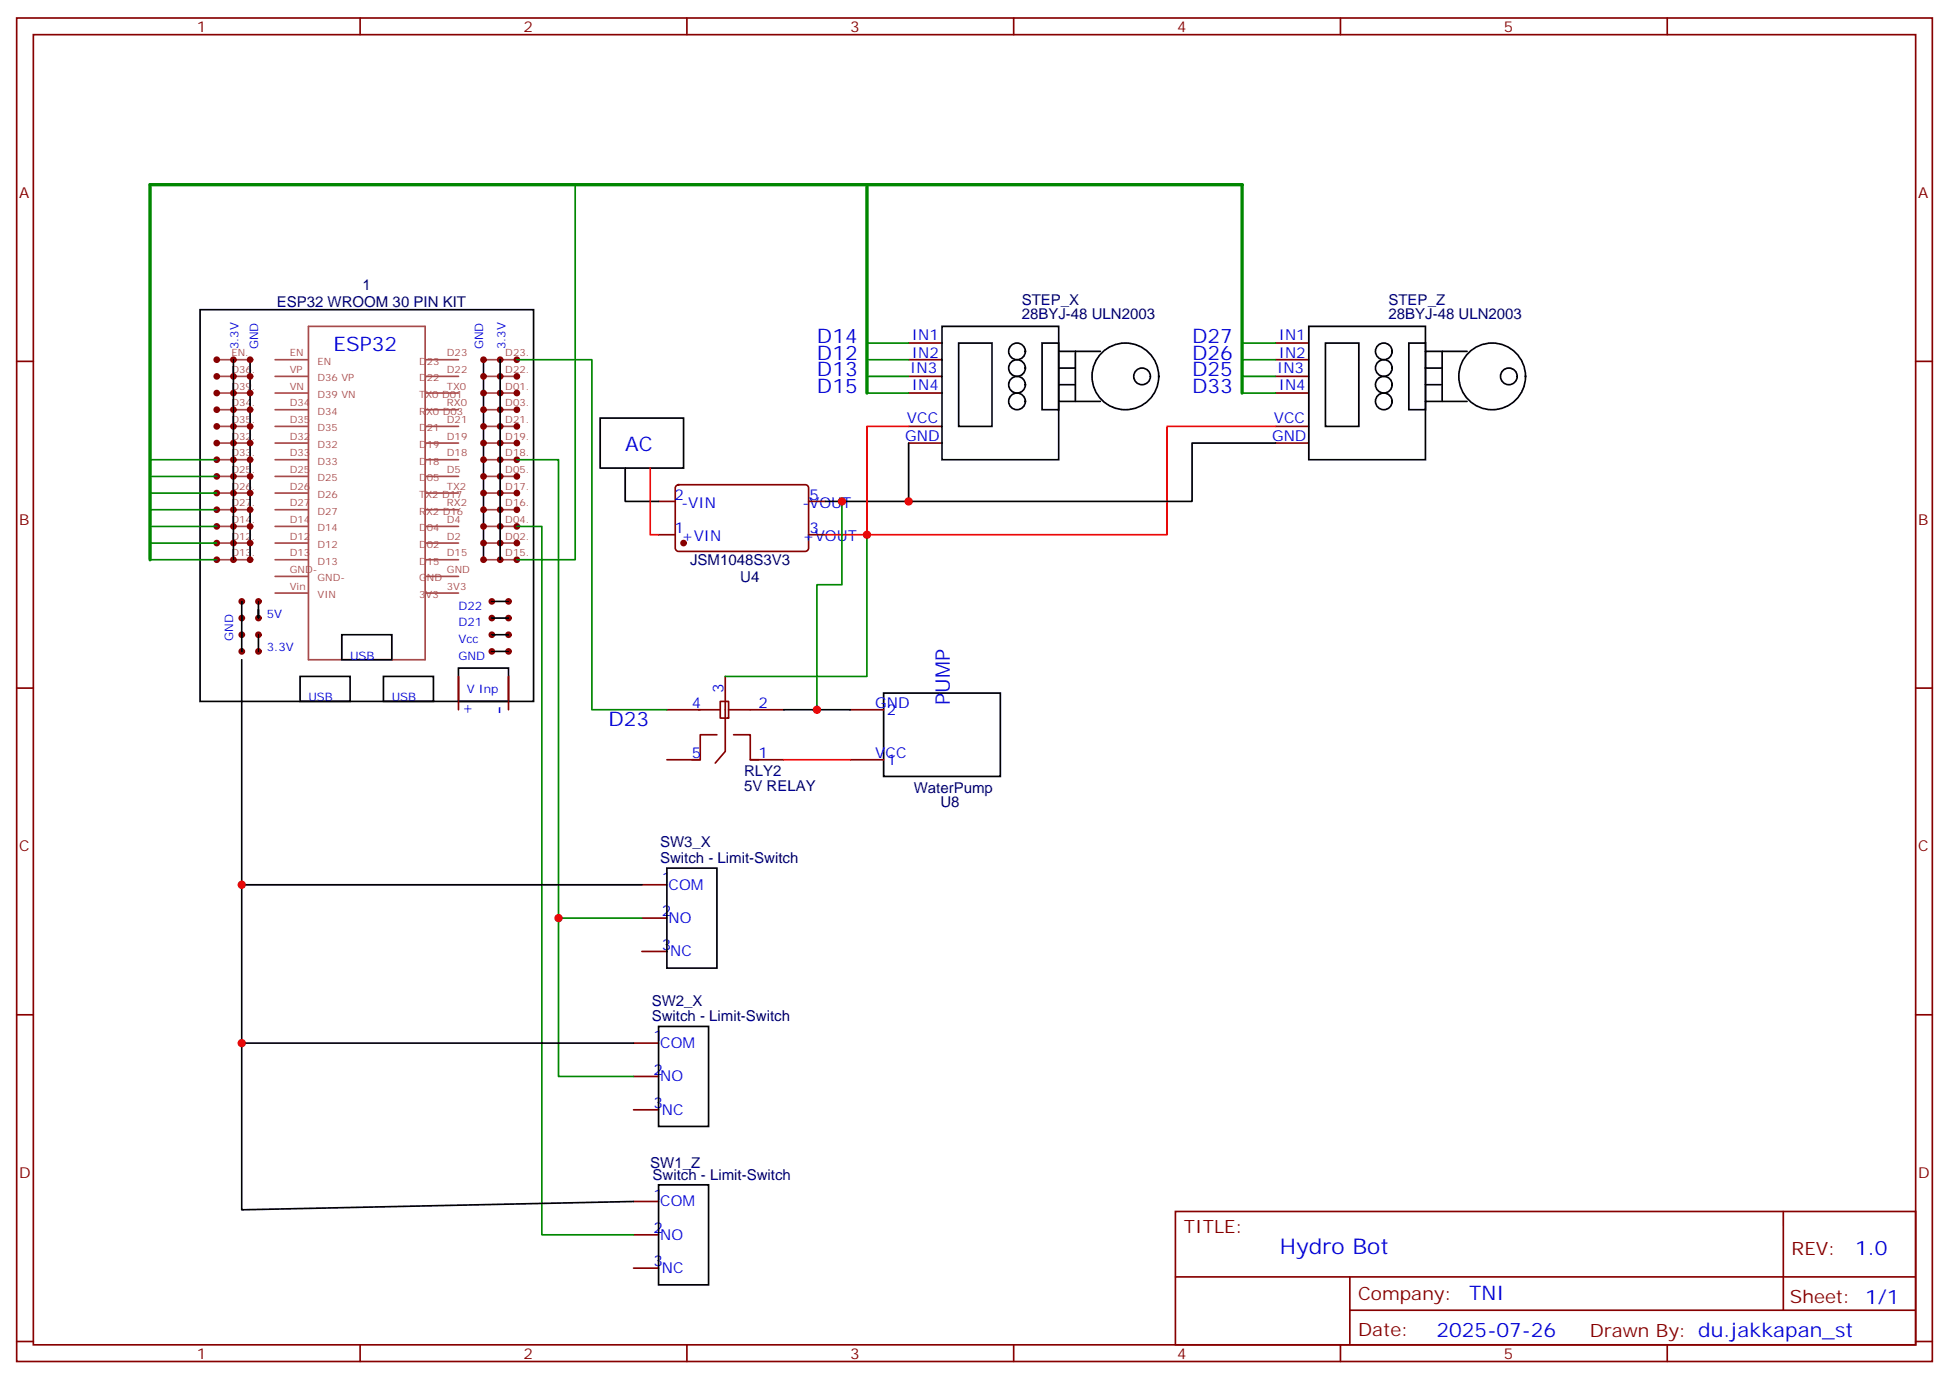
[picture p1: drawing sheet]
<svg xmlns="http://www.w3.org/2000/svg" width="412mm" height="292mm" viewBox="0 0 412 292" stroke-linecap="round" stroke-linejoin="round" font-family="sans-serif">
<g fill="none" stroke="#870000" stroke-width=".35">
<path d="M3.5 3.8h405.4v284.3h-405.4zM7.1 7.3h398.2v277.3h-398.2zM76.2 3.8v3.5M145.3 3.8v3.5M214.5 3.8v3.5M283.6 3.8v3.5M352.8 3.8v3.5M3.5 76.5h3.6M192.3 72.6h7M192.3 76.1h7M192.3 79.7h7M269.9 72.6h7"/>
<path d="M269.9 76.1h7M269.9 79.7h7M405.3 76.5h3.6M192.3 83.2h7M192.3 90.2h7M192.3 93.8h7M269.9 83.2h7M269.9 90.2h7M269.9 93.8h7M139.3 113.2h3.6M139.3 106.1h3.6M143.1 102.8l.5-.2h26.8a.71 .71 0 0 1 .7 .7v12.7a.76 .76 0 0 1-.7 .7h-26.8a.76 .76 0 0 1-.7-.7v-12.7z"/>
<path d="M171.1 113.2h3.5M171.1 106.1h3.5M3.5 145.6h3.6M97 143.2v7M107.6 143.2v7M141.1 150.2h11.3M151.7 155.5h-3.5v5.3h-1.8M152.4 148.4h1.8v3.6h-1.8zM153.5 143.2v15.8l-2.2 2.5M154.2 150.2h11.6M155.2 155.5h3.5v5.3h1.8M179.9 150.2h7.1"/>
<path d="M405.3 145.6h3.6M141.1 160.8h7.1M158.7 160.8h7.1M179.9 160.8h7.1M135.8 187.3h5.3M135.8 194.3h5.3M3.5 214.8h3.6M135.8 201.4h5.3M405.3 214.8h3.6M134.1 220.8h5.2M134.1 227.8h5.2M134.1 234.9h5.2"/>
<path d="M134.1 254.3h5.2M248.7 256.4h156.6v28.2h-156.6zM377.3 256.4v20.9M134.1 261.3h5.2M134.1 268.4h5.2M248.7 270.2h156.5M285.6 277.3h119.6M285.6 270.2v14.2M3.5 283.9h3.6M76.2 284.6v3.5M145.3 284.6v3.5M214.5 284.6v3.5"/>
<path d="M283.6 284.6v3.5M352.8 284.6v3.5M405.3 283.9h3.6"/>
</g>
<g fill="none" stroke="#a64a4a" stroke-width=".35">
<path d="M45.9 79.7h6.9M45.9 76.1h6.9M58.2 79.7h7M58.2 76.1h7M65.3 69.1h24.7v70.5h-24.7zM90.1 79.7h6.9M90.1 76.1h6.9M102.4 79.7h7M102.4 76.1h7M45.9 97.3h6.9M45.9 93.8h6.9M45.9 90.2h6.9"/>
<path d="M45.9 86.7h6.9M45.9 83.2h6.9M58.2 97.3h7M58.2 93.8h7M58.2 90.2h7M58.2 86.7h7M58.2 83.2h7M90.1 97.3h6.9M90.1 93.8h6.9M90.1 90.2h6.9M90.1 86.7h6.9M90.1 83.2h6.9"/>
<path d="M102.4 97.3h7M102.4 93.8h7M102.4 90.2h7M102.4 86.7h7M102.4 83.2h7M45.9 118.5h6.9M45.9 114.9h6.9M45.9 111.4h6.9M45.9 107.9h6.9M45.9 104.4h6.9M45.9 100.8h6.9M58.2 118.5h7"/>
<path d="M58.2 114.9h7M58.2 111.4h7M58.2 107.9h7M58.2 104.4h7M58.2 100.8h7M90.1 118.5h6.9M90.1 114.9h6.9M90.1 111.4h6.9M90.1 107.9h6.9M90.1 104.4h6.9M90.1 100.8h6.9M102.4 118.5h7"/>
<path d="M102.4 114.9h7M102.4 111.4h7M102.4 107.9h7M102.4 104.4h7M102.4 100.8h7M58.2 125.5h7M58.2 122h7M90.1 125.5h6.9M90.1 122h6.9"/>
</g>
<g fill="none" stroke="#000" stroke-width=".35">
<path d="M42.3 65.5h70.6v82.9h-70.6zM49.4 76.1v42.4M52.9 76.1v42.4M102.3 76.1v42.4M105.8 76.1v42.4M199.3 69.1h24.7v28.2h-24.7zM202.8 72.6h7.1v17.6h-7.1zM220.5 72.6h3.5v14.1h-3.5zM224 74.4h8.8M224 77.9h3.5M227.5 74.4v10.5M276.9 69.1h24.7v28.2h-24.7z"/>
<path d="M280.5 72.6h7v17.6h-7zM298.1 72.6h3.5v14.1h-3.5zM301.6 74.4h8.8M301.6 77.9h3.6M305.2 74.4v10.5M127 88.5h17.6v10.6h-17.6zM132.3 99.1v7h7M192.3 93.8v12.3M224 81.4h3.5M224 84.9h8.8M269.9 93.8h-17.7v12.3h-77.6M301.6 81.4h3.6"/>
<path d="M301.6 84.9h8.8M51.2 139.6v116.4l82.9-1.7M51.2 127.3v10.6M54.7 127.3v3.5v-1.8M54.7 134.3v3.6M72.3 134.3h10.6v5.3h-10.6zM104.1 127.3h3.5M104.1 130.8h3.5M104.1 134.3h3.5M104.1 137.9h3.5M63.5 143.2h10.6v5.2h-10.6zM81.1 143.2h10.6v5.2h-10.6z"/>
<path d="M97 141.4h10.6v7h-10.6zM165.8 150.2h14.1M187 146.7h24.7v17.6h-24.7zM51.2 187.3h84.6M141.1 183.7h10.6v21.2h-10.6zM139.3 217.2h10.6v21.2h-10.6zM51.2 220.8h82.9M139.3 250.8h10.6v21.1h-10.6z"/>
<circle cx="215.2" cy="74.4" r="1.76"/>
<circle cx="215.2" cy="77.9" r="1.76"/>
<circle cx="238.1" cy="79.7" r="7.1"/>
<circle cx="241.7" cy="79.7" r="1.76"/>
<circle cx="292.8" cy="77.9" r="1.76"/>
<circle cx="292.8" cy="74.4" r="1.76"/>
<circle cx="315.7" cy="79.7" r="7.1"/>
<circle cx="319.3" cy="79.7" r="1.76"/>
<circle cx="215.2" cy="84.9" r="1.76"/>
<circle cx="215.2" cy="81.4" r="1.76"/>
<circle cx="292.8" cy="81.4" r="1.76"/>
<circle cx="292.8" cy="84.9" r="1.76"/>
</g>
<g fill="#870000" stroke="#870000" stroke-width=".35">
<circle cx="51.2" cy="127.3" r=".53"/>
<circle cx="51.2" cy="130.8" r=".53"/>
<circle cx="51.2" cy="134.3" r=".53"/>
<circle cx="51.2" cy="137.9" r=".53"/>
<circle cx="54.7" cy="137.9" r=".53"/>
<circle cx="54.7" cy="134.3" r=".53"/>
<circle cx="54.7" cy="130.8" r=".53"/>
<circle cx="54.7" cy="127.3" r=".53"/>
<circle cx="49.4" cy="86.7" r=".53"/>
<circle cx="49.4" cy="83.2" r=".53"/>
<circle cx="49.4" cy="79.7" r=".53"/>
<circle cx="49.4" cy="76.1" r=".53"/>
<circle cx="49.4" cy="90.2" r=".53"/>
<circle cx="49.4" cy="93.8" r=".53"/>
<circle cx="49.4" cy="97.3" r=".53"/>
<circle cx="49.4" cy="100.8" r=".53"/>
<circle cx="49.4" cy="104.4" r=".53"/>
<circle cx="49.4" cy="107.9" r=".53"/>
<circle cx="49.4" cy="111.4" r=".53"/>
<circle cx="49.4" cy="114.9" r=".53"/>
<circle cx="49.4" cy="118.5" r=".53"/>
<circle cx="52.9" cy="118.5" r=".53"/>
<circle cx="52.9" cy="114.9" r=".53"/>
<circle cx="52.9" cy="111.4" r=".53"/>
<circle cx="52.9" cy="107.9" r=".53"/>
<circle cx="52.9" cy="104.4" r=".53"/>
<circle cx="52.9" cy="100.8" r=".53"/>
<circle cx="52.9" cy="97.3" r=".53"/>
<circle cx="52.9" cy="93.8" r=".53"/>
<circle cx="52.9" cy="90.2" r=".53"/>
<circle cx="52.9" cy="76.1" r=".53"/>
<circle cx="52.9" cy="79.7" r=".53"/>
<circle cx="52.9" cy="83.2" r=".53"/>
<circle cx="52.9" cy="86.7" r=".53"/>
<circle cx="105.8" cy="86.7" r=".53"/>
<circle cx="105.8" cy="83.2" r=".53"/>
<circle cx="105.8" cy="79.7" r=".53"/>
<circle cx="105.8" cy="76.1" r=".53"/>
<circle cx="105.8" cy="90.2" r=".53"/>
<circle cx="105.8" cy="93.8" r=".53"/>
<circle cx="105.8" cy="97.3" r=".53"/>
<circle cx="105.8" cy="100.8" r=".53"/>
<circle cx="105.8" cy="104.4" r=".53"/>
<circle cx="105.8" cy="107.9" r=".53"/>
<circle cx="105.8" cy="111.4" r=".53"/>
<circle cx="105.8" cy="114.9" r=".53"/>
<circle cx="105.8" cy="118.5" r=".53"/>
<circle cx="102.3" cy="118.5" r=".53"/>
<circle cx="102.3" cy="114.9" r=".53"/>
<circle cx="102.3" cy="111.4" r=".53"/>
<circle cx="102.3" cy="107.9" r=".53"/>
<circle cx="102.3" cy="104.4" r=".53"/>
<circle cx="102.3" cy="100.8" r=".53"/>
<circle cx="102.3" cy="97.3" r=".53"/>
<circle cx="102.3" cy="93.8" r=".53"/>
<circle cx="102.3" cy="90.2" r=".53"/>
<circle cx="102.3" cy="76.1" r=".53"/>
<circle cx="102.3" cy="79.7" r=".53"/>
<circle cx="102.3" cy="83.2" r=".53"/>
<circle cx="102.3" cy="86.7" r=".53"/>
<circle cx="107.6" cy="127.3" r=".53"/>
<circle cx="107.6" cy="130.8" r=".53"/>
<circle cx="107.6" cy="134.3" r=".53"/>
<circle cx="107.6" cy="137.9" r=".53"/>
<circle cx="104.1" cy="137.9" r=".53"/>
<circle cx="104.1" cy="134.3" r=".53"/>
<circle cx="104.1" cy="130.8" r=".53"/>
<circle cx="104.1" cy="127.3" r=".53"/>
<circle cx="45.9" cy="76.1" r=".53"/>
<circle cx="45.9" cy="79.7" r=".53"/>
<circle cx="45.9" cy="83.2" r=".53"/>
<circle cx="45.9" cy="100.8" r=".53"/>
<circle cx="45.9" cy="97.3" r=".53"/>
<circle cx="45.9" cy="93.8" r=".53"/>
<circle cx="45.9" cy="90.2" r=".53"/>
<circle cx="45.9" cy="86.7" r=".53"/>
<circle cx="45.9" cy="104.4" r=".53"/>
<circle cx="45.9" cy="107.9" r=".53"/>
<circle cx="45.9" cy="111.4" r=".53"/>
<circle cx="45.9" cy="114.9" r=".53"/>
<circle cx="45.9" cy="118.5" r=".53"/>
<circle cx="109.4" cy="76.1" r=".53"/>
<circle cx="109.4" cy="79.7" r=".53"/>
<circle cx="109.4" cy="83.2" r=".53"/>
<circle cx="109.4" cy="100.8" r=".53"/>
<circle cx="109.4" cy="97.3" r=".53"/>
<circle cx="109.4" cy="93.8" r=".53"/>
<circle cx="109.4" cy="90.2" r=".53"/>
<circle cx="109.4" cy="86.7" r=".53"/>
<circle cx="109.4" cy="104.4" r=".53"/>
<circle cx="109.4" cy="107.9" r=".53"/>
<circle cx="109.4" cy="111.4" r=".53"/>
<circle cx="109.4" cy="114.9" r=".53"/>
<circle cx="109.4" cy="118.5" r=".53"/>
<circle cx="144.6" cy="114.9" r=".53"/>
</g>
<path d="M137.6 99.1v14.1h1.7M192.3 90.2h-8.9v23M269.9 90.2h-23v23h-72.3M165.8 160.8h14.1" fill="none" stroke="#f00" stroke-width=".35"/>
<path d="M183.4 39.1v44.1M262.8 83.2v-44.1h-231.1v79.4" fill="none" stroke="#008700" stroke-width=".71"/>
<g fill="none" stroke="#008700" stroke-width=".35">
<path d="M121.7 39.1v79.4h-12.3M109.4 76.1h15.8v74.1h15.9M183.4 72.6h8.9M183.4 76.1h8.9M183.4 79.7h8.9M262.8 72.6h7.1M262.8 76.1h7.1M262.8 79.7h7.1M31.7 97.3h14.2M109.4 97.3h8.8v130.5h15.9M183.4 83.2h8.9M262.8 83.2h7.1"/>
<path d="M31.7 111.4h14.2M31.7 107.9h14.2M31.7 104.4h14.2M31.7 100.8h14.2M45.9 114.9h-14.2v3.6h14.2M109.4 111.4h5.3v149.9h19.4M178.2 106.1v17.7h-5.3v26.4M183.4 113.2v30h-29.9M118.2 194.3h17.6"/>
</g>
<g fill="#c00">
<circle cx="192.3" cy="106.1" r=".88"/>
<circle cx="183.4" cy="113.2" r=".88"/>
<circle cx="118.2" cy="194.3" r=".88"/>
<circle cx="51.2" cy="220.8" r=".88"/>
<circle cx="51.2" cy="187.3" r=".88"/>
<circle cx="178.2" cy="106.1" r=".88"/>
<circle cx="172.9" cy="150.2" r=".88"/>
</g>
<g font-size="4.6" fill="#00f">
<text x="106.9" y="151.3" transform="rotate(-90 106.9 151.3)">-</text>
<text x="270.8" y="265.4">Hydro Bot</text>
</g>
<g font-size="4.2" fill="#00f">
<text x="70.6" y="74.4">ESP32</text>
<text x="172.9" y="72.6">D14</text>
<text x="172.9" y="76.1">D12</text>
<text x="252.2" y="72.6">D27</text>
<text x="252.2" y="76.1">D26</text>
<text x="172.9" y="79.7">D13</text>
<text x="172.9" y="83.2">D15</text>
<text x="252.2" y="79.7">D25</text>
<text x="252.2" y="83.2">D33</text>
<text x="132.3" y="95.5">AC</text>
<text x="201" y="149.2" transform="rotate(-90 201 149.2)">PUMP</text>
<text x="128.8" y="153.7">D23</text>
<text x="392.5" y="265.7">1.0</text>
<text x="310.9" y="275.2">TNI</text>
<text x="304" y="283">2025-07-26</text>
</g>
<g font-size="3.9" fill="#800">
<text x="250.5" y="261">TITLE:</text>
<text x="379.1" y="265.7">REV:</text>
<text x="287.4" y="275.2">Company:</text>
<text x="378.7" y="275.8">Sheet: 1/1</text>
<text x="287.4" y="282.9">Date:</text>
<text x="336.4" y="282.9">Drawn By: du.jakkapan_st</text>
</g>
<g font-size="3.2" fill="#800">
<text x="41.6" y="6.8">1</text>
<text x="110.8" y="6.8">2</text>
<text x="179.9" y="6.8">3</text>
<text x="249.1" y="6.8">4</text>
<text x="318.2" y="6.8">5</text>
<text x="4.1" y="41.9">A</text>
<text x="405.9" y="41.9">A</text>
<text x="4.1" y="111.1">B</text>
<text x="405.9" y="111.1">B</text>
<text x="4.1" y="180.2">C</text>
<text x="405.9" y="180.2">C</text>
<text x="4.1" y="249.3">D</text>
<text x="405.9" y="249.3">D</text>
<text x="41.6" y="287.6">1</text>
<text x="110.8" y="287.6">2</text>
<text x="179.9" y="287.6">3</text>
<text x="249.1" y="287.6">4</text>
<text x="318.2" y="287.6">5</text>
</g>
<g font-size="3.2" fill="#000080">
<text x="58.6" y="64.9">ESP32 WROOM 30 PIN KIT</text>
<text x="76.7" y="61.3">1</text>
<text x="216.2" y="64.6">STEP_X</text>
<text x="293.8" y="64.6">STEP_Z</text>
<text x="216.2" y="67.5">28BYJ-48 ULN2003</text>
<text x="293.8" y="67.5">28BYJ-48 ULN2003</text>
<text x="146" y="119.6">JSM1048S3V3</text>
<text x="156.6" y="123.1">U4</text>
<text x="157.5" y="167.5">5V RELAY</text>
<text x="157.5" y="164.3">RLY2</text>
<text x="193.3" y="167.9">WaterPump</text>
<text x="199" y="170.7">U8</text>
<text x="139.7" y="179.3">SW3_X</text>
<text x="139.7" y="182.7">Switch - Limit-Switch</text>
<text x="137.9" y="212.8">SW2_X</text>
<text x="137.9" y="216.2">Switch - Limit-Switch</text>
<text x="137.6" y="247.2">SW1_Z</text>
<text x="138.1" y="249.7">Switch - Limit-Switch</text>
</g>
<g font-size="3.2" fill="#00f">
<text x="193" y="71.9">IN1</text>
<text x="270.6" y="71.9">IN1</text>
<text x="193" y="75.8">IN2</text>
<text x="270.6" y="75.8">IN2</text>
<text x="192.6" y="79">IN3</text>
<text x="193" y="82.5">IN4</text>
<text x="270.2" y="79">IN3</text>
<text x="270.6" y="82.5">IN4</text>
<text x="191.9" y="89.5">VCC</text>
<text x="269.5" y="89.5">VCC</text>
<text x="191.6" y="93.4">GND</text>
<text x="269.2" y="93.4">GND</text>
<text x="142.7" y="105.8">2</text>
<text x="144.2" y="107.5">-VIN</text>
<text x="169.8" y="107.5">-VOUT</text>
<text x="171.3" y="105.8">5</text>
<text x="142.7" y="112.8">1</text>
<text x="171.3" y="112.8">3</text>
<text x="144.2" y="114.6">+VIN</text>
<text x="169.8" y="114.6">+VOUT</text>
<text x="146.4" y="149.9">4</text>
<text x="153.1" y="146.7" transform="rotate(-90 153.1 146.7)">3</text>
<text x="160.5" y="149.9">2</text>
<text x="185.2" y="149.9">GND</text>
<text x="99.8" y="151.3" transform="rotate(-90 99.8 151.3)">+</text>
<text x="187.7" y="151.3">2</text>
<text x="146.4" y="160.4">5</text>
<text x="160.5" y="160.4">1</text>
<text x="185.2" y="160.4">VCC</text>
<text x="187.7" y="161.9">1</text>
<text x="140.1" y="186.9">1</text>
<text x="141.5" y="188.3">COM</text>
<text x="140.1" y="194">2</text>
<text x="141.5" y="195.4">NO</text>
<text x="140.1" y="201">3</text>
<text x="141.8" y="202.4">NC</text>
<text x="138.3" y="220.4">1</text>
<text x="139.7" y="221.8">COM</text>
<text x="138.3" y="227.5">2</text>
<text x="139.7" y="228.9">NO</text>
<text x="138.3" y="234.5">3</text>
<text x="140.1" y="235.9">NC</text>
<text x="138.3" y="253.9">1</text>
<text x="139.7" y="255.3">COM</text>
<text x="138.3" y="261">2</text>
<text x="139.7" y="262.4">NO</text>
<text x="138.3" y="268">3</text>
<text x="140.1" y="269.5">NC</text>
</g>
<g font-size="2.5" fill="#00f">
<text x="50.5" y="73.9" transform="rotate(-90 50.5 73.9)">3.3V</text>
<text x="54.6" y="73.9" transform="rotate(-90 54.6 73.9)">GND</text>
<text x="102.2" y="73.9" transform="rotate(-90 102.2 73.9)">GND</text>
<text x="106.9" y="73.9" transform="rotate(-90 106.9 73.9)">3.3V</text>
<text x="56.4" y="130.8">5V</text>
<text x="97" y="129">D22</text>
<text x="49.3" y="135.7" transform="rotate(-90 49.3 135.7)">GND</text>
<text x="56.4" y="137.9">3.3V</text>
<text x="97" y="132.6">D21</text>
<text x="97" y="136.1">Vcc</text>
<text x="74.1" y="139.6">USB</text>
<text x="97" y="139.6">GND</text>
<text x="65.3" y="148.4">USB</text>
<text x="82.9" y="148.4">USB</text>
<text x="98.8" y="146.7">V Inp</text>
</g>
<g font-size="2.1" fill="#a54b4b">
<text x="49" y="75.4">EN.</text>
<text x="61.3" y="75.4">EN</text>
<text x="67.2" y="77.2">EN</text>
<text x="88.7" y="77.2">D23</text>
<text x="94.6" y="75.4">D23</text>
<text x="106.9" y="75.4">D23.</text>
<text x="49" y="79">D36.</text>
<text x="49" y="82.5">D39.</text>
<text x="61.3" y="82.5">VN</text>
<text x="61.3" y="79">VP</text>
<text x="67.2" y="80.7">D36 VP</text>
<text x="88.7" y="80.7">D22</text>
<text x="94.6" y="82.5">TX0</text>
<text x="94.6" y="79">D22</text>
<text x="106.9" y="79">D22.</text>
<text x="106.9" y="82.5">D01.</text>
<text x="49" y="86">D34.</text>
<text x="49" y="89.5">D35.</text>
<text x="61.3" y="89.5">D35</text>
<text x="61.3" y="86">D34</text>
<text x="67.2" y="87.8">D34</text>
<text x="67.2" y="84.2">D39 VN</text>
<text x="88.7" y="87.8">RX0 D03</text>
<text x="88.7" y="84.2">TX0 D01</text>
<text x="94.6" y="89.5">D21</text>
<text x="94.6" y="86">RX0</text>
<text x="106.9" y="86">D03.</text>
<text x="106.9" y="89.5">D21.</text>
<text x="49" y="93.1">D32.</text>
<text x="61.3" y="93.1">D32</text>
<text x="67.2" y="94.8">D32</text>
<text x="67.2" y="91.3">D35</text>
<text x="88.7" y="94.8">D19</text>
<text x="88.7" y="91.3">D21</text>
<text x="94.6" y="93.1">D19</text>
<text x="106.9" y="93.1">D19.</text>
<text x="49" y="96.6">D33.</text>
<text x="49" y="100.1">D25.</text>
<text x="61.3" y="100.1">D25</text>
<text x="61.3" y="96.6">D33</text>
<text x="67.2" y="101.9">D25</text>
<text x="67.2" y="98.3">D33</text>
<text x="88.7" y="101.9">D05</text>
<text x="88.7" y="98.3">D18</text>
<text x="94.6" y="100.1">D5</text>
<text x="94.6" y="96.6">D18</text>
<text x="106.9" y="96.6">D18.</text>
<text x="106.9" y="100.1">D05.</text>
<text x="49" y="103.7">D26.</text>
<text x="49" y="107.2">D27.</text>
<text x="61.3" y="107.2">D27</text>
<text x="61.3" y="103.7">D26</text>
<text x="67.2" y="105.4">D26</text>
<text x="88.7" y="105.4">TX2 D17</text>
<text x="94.6" y="107.2">RX2</text>
<text x="94.6" y="103.7">TX2</text>
<text x="106.9" y="103.7">D17.</text>
<text x="106.9" y="107.2">D16.</text>
<text x="49" y="110.7">D14.</text>
<text x="61.3" y="110.7">D14</text>
<text x="67.2" y="112.4">D14</text>
<text x="67.2" y="108.9">D27</text>
<text x="88.7" y="112.4">D04</text>
<text x="88.7" y="108.9">RX2 D16</text>
<text x="94.6" y="110.7">D4</text>
<text x="106.9" y="110.7">D04.</text>
<text x="49" y="114.2">D12.</text>
<text x="49" y="117.8">D13.</text>
<text x="61.3" y="117.8">D13</text>
<text x="61.3" y="114.2">D12</text>
<text x="67.2" y="119.5">D13</text>
<text x="67.2" y="116">D12</text>
<text x="88.7" y="119.5">D15</text>
<text x="88.7" y="116">D02</text>
<text x="94.6" y="117.8">D15</text>
<text x="94.6" y="114.2">D2</text>
<text x="106.9" y="114.2">D02.</text>
<text x="106.9" y="117.8">D15.</text>
<text x="61.3" y="124.8">Vin</text>
<text x="61.3" y="121.3">GND-</text>
<text x="67.2" y="123">GND-</text>
<text x="88.7" y="123">GND</text>
<text x="94.6" y="124.8">3V3</text>
<text x="94.6" y="121.3">GND</text>
<text x="67.2" y="126.6">VIN</text>
<text x="88.7" y="126.6">3V3</text>
</g>
</svg>
